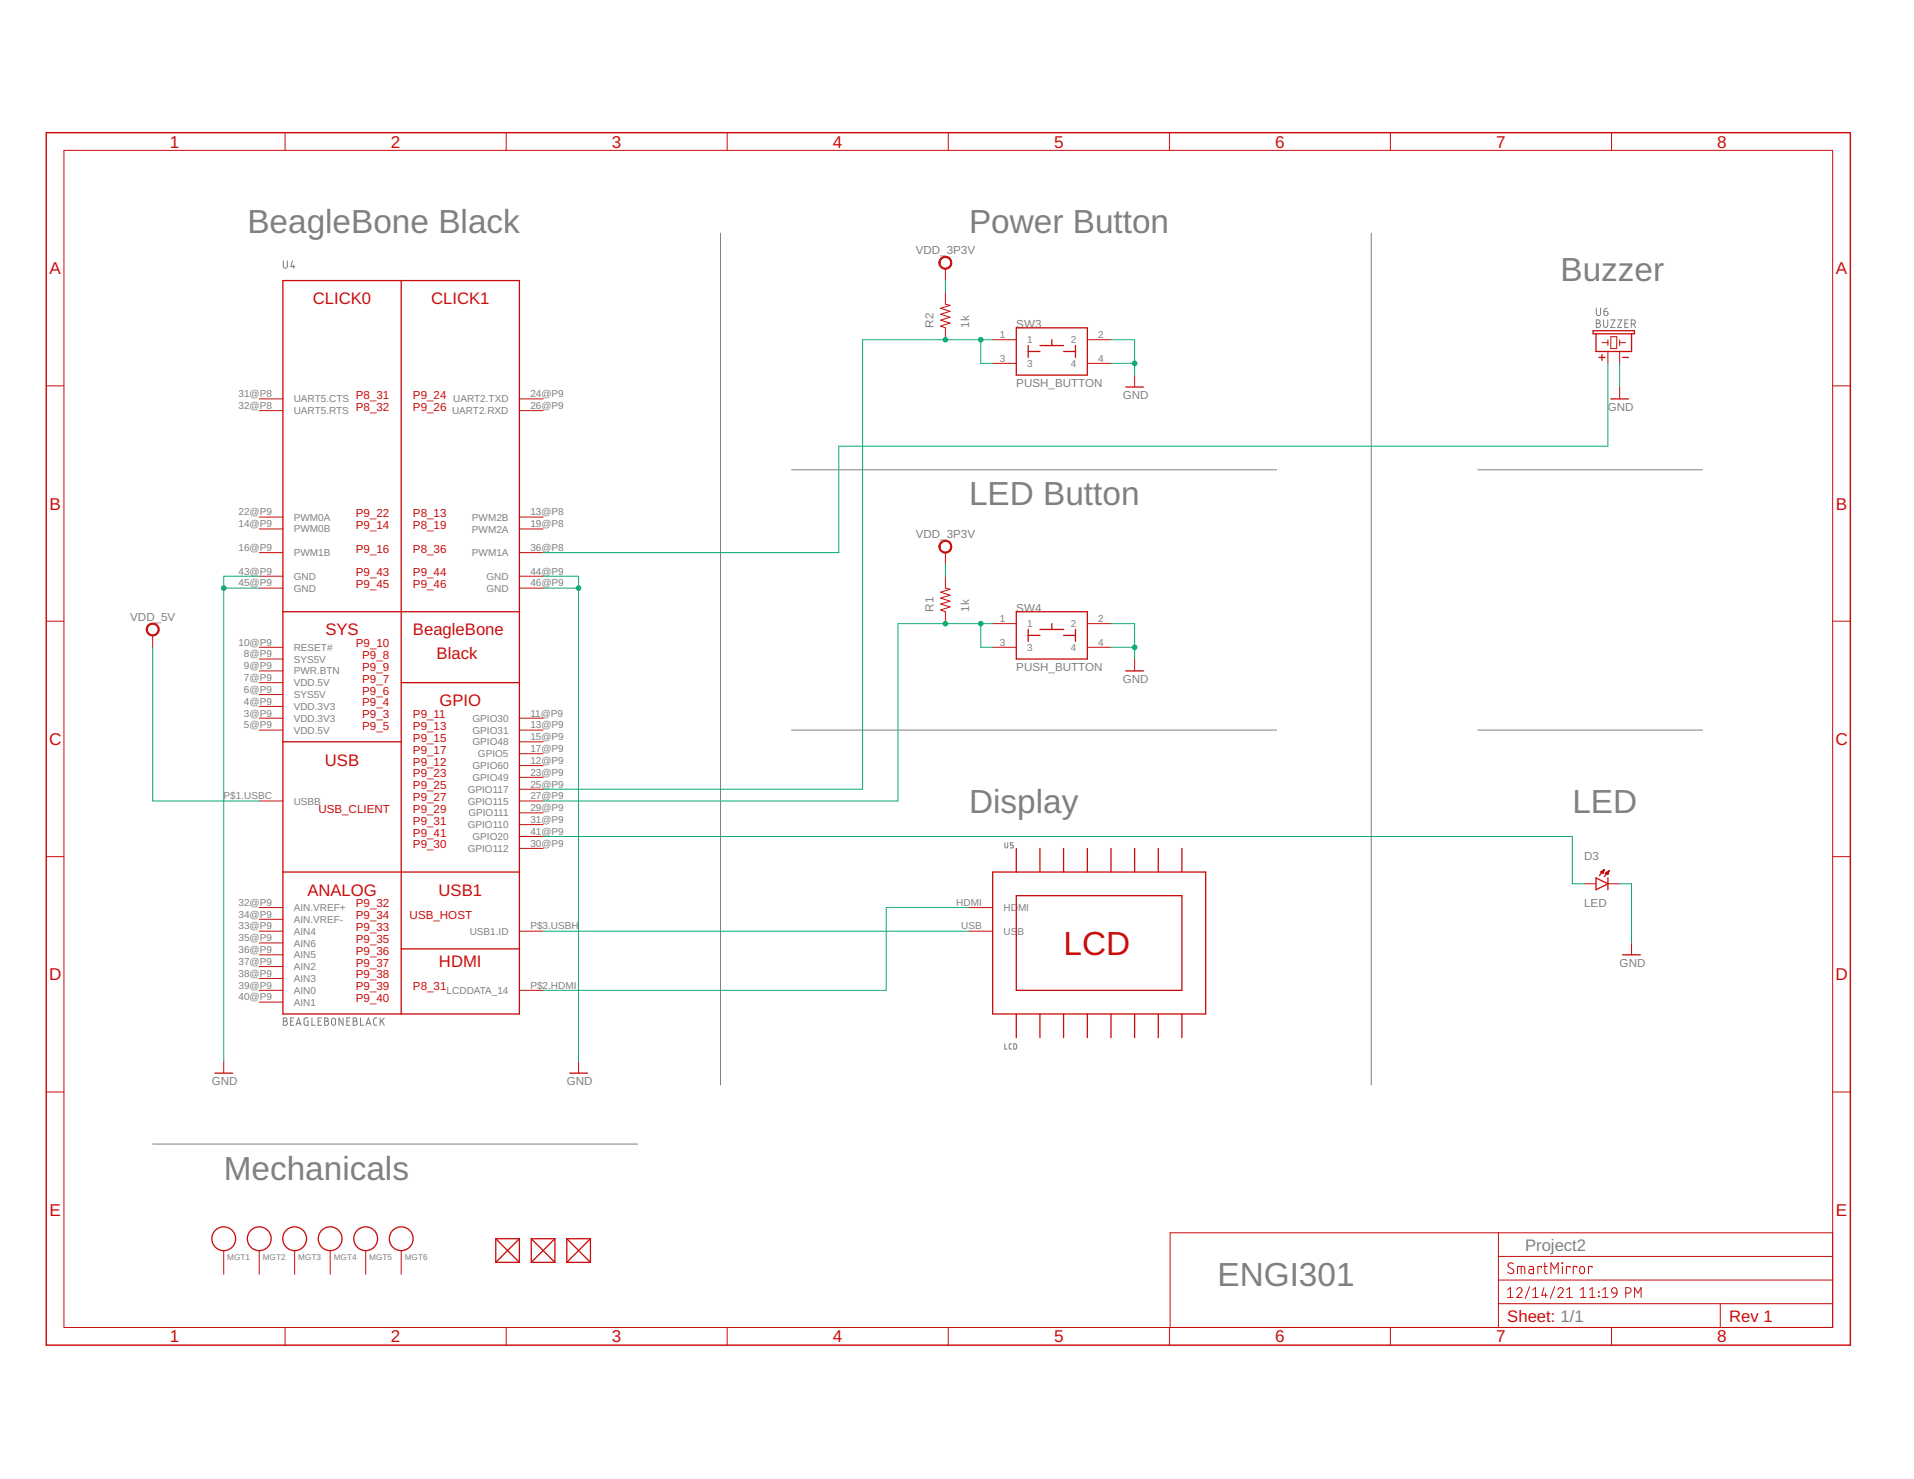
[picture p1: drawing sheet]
<svg xmlns="http://www.w3.org/2000/svg" width="279mm" height="216mm" viewBox="0 0 279 216" stroke-linecap="round" stroke-linejoin="round" font-family="sans-serif">
<g fill="none" stroke="#808080" stroke-width=".15">
<path d="M41.4 38.1v.8a.3 .3 0 0 0 .3 .3 .3 .3 0 0 0 .3-.3v-.8M42.7 38.1l-.2 .8h.6M42.9 38.7v.5M105.2 34v124.4M200.2 34v124.4M233 46.7l.5 .1 .1 .2-.3 .2a.31 .31 0 0 1 .3 .3 .31 .31 0 0 1-.3 .3h-.3zM233 45l.1 .9a.3 .3 0 0 0 .3 .2 .3 .3 0 0 0 .2-.3v-.8M233 47.2h.3M234.1 46.7v.8a.31 .31 0 0 0 .3 .3 .31 .31 0 0 0 .3-.3v-.8M234.1 45.5h.4a.31 .31 0 0 1 .2 .3 .31 .31 0 0 1-.3 .3 .31 .31 0 0 1-.3-.3zM234.6 45a.51 .51 0 0 0-.5 .5M235.1 46.7h.7l-.7 1.1h.7"/>
<path d="M236.1 46.7h.6l-.6 1.1h.6M237.2 47.2h.4M237.7 46.7h-.5v1.1h.5M238.1 47.3h.3a.31 .31 0 0 0 .3-.3 .31 .31 0 0 0-.3-.3h-.3v1.1M238.5 47.3l.2 .5M115.5 68.6h70.9M215.7 68.6h32.8M115.5 106.6h70.9M215.7 106.6h32.8M146.7 123v.7l.2 .1 .2-.1v-.7M147.9 123h-.4v.4h.3l.1 .1-.1 .3h-.3M41.4 148.6h.3a.24 .24 0 0 1 .2 .2 .24 .24 0 0 1-.2 .3 .3 .3 0 0 1 .3 .3 .3 .3 0 0 1-.3 .3h-.3z"/>
<path d="M41.4 149.1h.3M42.4 149.1h.4M42.9 148.6h-.5v1.1h.5M43.2 149.7l.4-1.1 .3 1.1M43.3 149.4h.6M45 148.6h-.4l-.2 .1v.7l.1 .2 .5 .1v-.6h-.2M45.5 148.6v1.1h.5M46.4 149.1h.4M46.9 148.6h-.5v1.1h.5M47.4 148.6h.3l.2 .1v.2l-.2 .2a.3 .3 0 0 1 .3 .3 .3 .3 0 0 1-.3 .3h-.3zM47.4 149.1h.3M48.4 148.8a.29 .29 0 0 1 .4-.2 .29 .29 0 0 1 .2 .3v.5a.3 .3 0 0 1-.3 .3 .3 .3 0 0 1-.3-.3z"/>
<path d="M50.1 148.6v1.1l-.6-1.1v1.1M50.6 149.1h.4M51.1 148.6h-.5v1.1h.5M51.6 148.6h.3a.24 .24 0 0 1 .2 .2 .24 .24 0 0 1-.2 .3 .3 .3 0 0 1 .3 .3 .3 .3 0 0 1-.3 .3h-.3zM51.6 149.1h.3M52.6 148.6v1.1h.5M53.4 149.7l.4-1.1 .3 1.1M53.5 149.4h.6M55 148.6h-.3l-.2 .2 .1 .7 .1 .1 .3 .1M55.5 148.6v1.1M55.7 149l.4 .7M56.1 148.6l-.6 .6"/>
<path d="M146.7 152.4v.7h.3M147.7 152.4h-.3l-.1 .1v.6h.4M148 152.4l.4 .1v.4l-.1 .2h-.3zM22.3 167h70.8"/>
</g>
<g fill="none" stroke="#c90d0c" stroke-width=".15">
<path d="M41.6 19.4v2.5M73.9 19.4v2.5M106.2 19.4v2.5M138.4 19.4v2.5M170.7 19.4v2.5M203 19.4v2.5M235.2 19.4v2.5M9.3 21.9h258.2v171.9h-258.2zM138 39.2v1.8M6.8 56.3h2.5M37.8 58.2h3.5M37.8 59.9h3.5"/>
<path d="M75.8 58.2h3.5M75.8 59.9h3.5M138 42.7v1.7l.7 .2-1.4 .4 1.4 .4-1.4 .5 1.4 .4-1.4 .4 1.4 .5-1.4 .4 .7 .3v1.7M144.9 49.6h3.5M144.9 53h3.5M158.7 49.6h3.5M158.7 53h3.5M165.6 54.8v1.7M233.8 50h.9M234.7 49.6v.8M234.7 51.3v1.7M235.1 49.1h.9v1.8h-.9z"/>
<path d="M236.4 50h.9M236.4 49.6v.8M236.4 51.3v1.7M236.4 56.5v1.7M267.5 56.3h2.6M37.8 77.2h3.5M37.8 75.5h3.5M75.8 77.2h3.5M75.8 75.5h3.5M6.8 90.7h2.5M22.3 92.8v1.7M37.8 84.1h3.5"/>
<path d="M37.8 80.7h3.5M37.8 85.9h3.5M37.8 97.9h3.5M37.8 94.5h3.5M37.8 99.7h3.5M37.8 96.2h3.5M75.8 84.1h3.5M75.8 80.7h3.5M75.8 85.9h3.5M138 84.1v1.8l.7 .1-1.4 .4 1.4 .5-1.4 .4 1.4 .5-1.4 .4 1.4 .4-1.4 .4 .7 .3v1.7M138 80.7v1.7M144.9 94.5h3.5"/>
<path d="M144.9 91h3.5M158.7 94.5h3.5M158.7 91h3.5M165.6 96.2v1.7M267.5 90.7h2.6M37.8 101.4h3.5M37.8 104.8h3.5M37.8 106.6h3.5M37.8 116.9h3.5M37.8 103.1h3.5M75.8 104.8h3.5M75.8 106.6h3.5"/>
<path d="M75.8 118.7h3.5M75.8 116.9h3.5M75.8 115.2h3.5M75.8 113.5h3.5M75.8 111.8h3.5M75.8 110h3.5M75.8 108.3h3.5M6.8 125.1h2.5M37.8 135.9h3.5M37.8 134.2h3.5M37.8 137.6h3.5M37.8 139.4h3.5"/>
<path d="M37.8 132.5h3.5M75.8 135.9h3.5M75.8 123.8h3.5M75.8 120.4h3.5M75.8 122.1h3.5M141.5 135.9h3.4M141.5 132.5h3.4M231.2 129h1.8M234.7 129h1.7M238.2 137.6v1.8M267.5 125.1h2.6M6.8 159.4h2.5"/>
<path d="M32.7 154.9v1.8M37.8 141.1h3.5M37.8 142.8h3.5M37.8 144.6h3.5M37.8 146.3h3.5M75.8 144.6h3.5M84.5 154.9v1.8M267.5 159.4h2.6M218.7 180v13.8M267.5 180h-96.7v13.8M32.7 182.5v3.5M37.8 182.5v3.5"/>
<path d="M41.6 193.8v2.6M43 182.5v3.5M48.2 182.5v3.5M53.4 182.5v3.5M58.6 182.5v3.5M73.9 193.8v2.6M106.2 193.8v2.6M138.4 193.8v2.6M170.7 193.8v2.6M203 193.8v2.6M218.7 190.3h48.8M218.7 186.9h48.8"/>
<path d="M218.7 183.4h48.8M220.1 188.3l.4-.3v1.4M220.1 189.4h.8M220.9 184.5a.42 .42 0 0 0-.5-.1 .42 .42 0 0 0-.2 .4l.6 .5a.39 .39 0 0 1 .1 .6 .39 .39 0 0 1-.6-.1l-.2-.1M221.4 188.3a.39 .39 0 0 1 .6-.3 .39 .39 0 0 1 .1 .6l-.7 .8h.8M221.5 185.9v-1l1 .1 .1 .9M222.1 184.9v1M223.2 184.9h.5l.2 .1v.9h-.4a.31 .31 0 0 1-.3-.3 .31 .31 0 0 1 .3-.3h.4M223.3 187.8l-.6 1.7M223.8 189.4h.7M223.8 188.3l.4-.3v1.4M225 185.1v-.2h-.5v1"/>
<path d="M225.3 184.9h.6M225.4 188l-.3 1.1h.7M225.5 184.3v1.5l.4 .1M225.6 188.8v.6M226.4 185.9v-1.6l.5 .9 .6-.9v1.6M226.9 187.8l-.6 1.7M227.4 188.3a.39 .39 0 0 1 .6-.3 .39 .39 0 0 1 .1 .6l-.7 .8h.8M228 184.3l.1 .1zM228.1 184.9v1M228.7 189.4h.8M228.7 188.3l.4-.3v1.4M229.2 185.1v-.2h-.5v1"/>
<path d="M230.2 185.1v-.2h-.5v1M230.7 185l.1-.1a.36 .36 0 0 1 .5 .3v.4a.36 .36 0 0 1-.4 .3 .36 .36 0 0 1-.3-.3zM230.7 189.4h.8M230.7 188.3l.4-.3v1.4M232 189.4h.8M232 188.3l.4-.3v1.4M232.4 185.1v-.2h-.5v1M233.3 188.6h.1zM233.3 189.2l.1 .1zM233.9 189.4h.8M233.9 188.3l.4-.3v1.4M235.2 193.8v2.6"/>
<path d="M235.4 188.1a.4 .4 0 0 1 .4-.1 .4 .4 0 0 1 .3 .4v.4l-.6-.1-.3-.3zM236.1 188.8a.67 .67 0 0 1-.7 .6M237.3 188.8h.4a.4 .4 0 0 0 .4-.4 .4 .4 0 0 0-.4-.4h-.4v1.4M238.6 189.4v-1.4l.5 .8 .5-.8v1.4M251.1 190.3v3.5"/>
</g>
<path d="M6.8 19.4h263.3v177h-263.3z" fill="none" stroke="#c90d0c" stroke-width=".21"/>
<g fill="none" stroke="#c90d0c" stroke-width=".19">
<path d="M41.3 41h34.5v107h-34.5zM58.6 41v107M148.4 47.9h10.3v6.9h-10.3zM150.1 51.3h1.7M150.1 50.4v1.8M151.8 50.4h3.5M153.5 49.6v.8M155.3 51.3h1.7M157 50.4v1.8M164.3 56.5h2.6M232.6 48.3h6v.4h-6zM233 48.7v2.6h5.2v-2.6"/>
<path d="M233.4 52.2h.9M233.8 51.8v.8M235.1 58.2h2.6M236.9 52.2h.8M41.3 89.3h34.5M58.6 99.7h17.2M148.4 89.3h10.3v6.9h-10.3zM150.1 91.9v1.7M150.1 92.8h1.7M151.8 91.9h3.5M153.5 91v.9M155.3 92.8h1.7"/>
<path d="M157 91.9v1.7M164.3 97.9h2.6M41.3 108.3h17.3M41.3 127.3h34.5M58.6 138.5h17.2M144.9 127.3h31.1v20.7h-31.1zM148.4 123.8v3.5M148.4 130.7h24.1v13.9h-24.1zM151.8 123.8v3.5M155.3 123.8v3.5M158.7 123.8v3.5M162.2 123.8v3.5"/>
<path d="M165.6 123.8v3.5M169.1 123.8v3.5M172.5 123.8v3.5M233 128.2l1.7 .8-1.7 .9zM233.7 127.3l.5-.4-.2 .6zM233.7 127.3h.4M233.9 127.2h.2M234 127.4h.1M234.1 127h.1M234.2 126.9l-.7 .9M234.4 127.5l.5-.4-.2 .5zM234.4 127.4h.4"/>
<path d="M234.6 127.3h.2M234.6 127.6h.1M234.7 128.2v1.7M234.8 127.2h.1M234.9 127.1l-.7 .9M236.9 139.4h2.6M31.4 156.7h2.6M83.2 156.7h2.6M148.4 148v3.5M151.8 148v3.5M155.3 148v3.5M158.7 148v3.5"/>
<path d="M162.2 148v3.5M165.6 148v3.5M169.1 148v3.5M172.5 148v3.5M72.4 180.8l3.4 3.5M72.4 180.8h3.4M72.4 184.3h3.4M72.4 180.8v3.5M75.8 180.8v3.5M75.8 180.8l-3.4 3.5M77.6 180.8h3.4M77.6 184.3h3.4"/>
<path d="M77.6 180.8l3.4 3.5M77.6 180.8v3.5M81 180.8l-3.4 3.5M81 180.8v3.5M82.7 180.8h3.5M82.7 184.3h3.5M82.7 180.8l3.5 3.5M82.7 180.8v3.5M86.2 180.8l-3.5 3.5M86.2 180.8v3.5"/>
<circle cx="32.7" cy="180.8" r="1.74"/>
<circle cx="37.8" cy="180.8" r="1.74"/>
<circle cx="43" cy="180.8" r="1.74"/>
<circle cx="48.2" cy="180.8" r="1.74"/>
<circle cx="53.4" cy="180.8" r="1.74"/>
<circle cx="58.6" cy="180.8" r="1.74"/>
</g>
<g fill="#c90d0c" stroke="#c90d0c" stroke-width=".15">
<path d="M21.7 91.1a.96 .96 0 0 1 1.5 .4 .96 .96 0 0 1-.7 1.3 .96 .96 0 0 1-1.2-.9h.2a.78 .78 0 0 1 1.2-.7 .78 .78 0 0 1 .1 1.3 .78 .78 0 0 1-1.3-.4v-.2h-.2l.1-.3z" fill-rule="evenodd"/>
<path d="M137.4 79.1a.95 .95 0 0 1 1.5 .3 .95 .95 0 0 1-.7 1.3 .95 .95 0 0 1-1.1-.9h.1a.78 .78 0 0 1 1.1-.7 .78 .78 0 0 1 .2 1.2 .78 .78 0 0 1-1.2-.3l-.1-.2h-.1v-.3z" fill-rule="evenodd"/>
<path d="M137.4 37.6a.95 .95 0 0 1 1.5 .3 .95 .95 0 0 1-.7 1.4 .95 .95 0 0 1-1.1-.9h.1a.78 .78 0 0 1 1.1-.8 .78 .78 0 0 1 .2 1.3 .78 .78 0 0 1-1.2-.3l-.1-.2h-.1v-.3z" fill-rule="evenodd"/>
</g>
<g fill="none" stroke="#0dab76" stroke-width=".15">
<path d="M138 41v1.7M143.2 49.6v3.4h1.7M144.9 49.6h-19v65.6h-46.6M162.2 49.6h3.4v5.2M162.2 53h3.4M234.7 53v12.1h-112.3v15.6h-43.1M236.4 53v3.5M22.3 94.5v22.4h15.5M32.7 85.9h5.1M37.8 84.1h-5.1v70.8M79.3 84.1h5.2v70.8M79.3 85.9h5.2"/>
<path d="M138 82.4v1.7M143.2 91v3.5h1.7M144.9 91h-13.8v25.9h-51.8M162.2 91h3.4v5.2M162.2 94.5h3.4M79.3 135.9h62.2M79.3 122.1h150.2v6.9h1.7M141.5 132.5h-12.1v12.1h-50.1M236.4 129h1.8v8.6"/>
</g>
<g fill="#0dab76" stroke="#0dab76" stroke-width=".15">
<circle cx="143.2" cy="91" r=".34"/>
<circle cx="138" cy="91" r=".34"/>
<circle cx="165.6" cy="94.5" r=".34"/>
<circle cx="165.6" cy="53" r=".34"/>
<circle cx="84.5" cy="85.9" r=".34"/>
<circle cx="32.7" cy="85.9" r=".34"/>
<circle cx="143.2" cy="49.6" r=".34"/>
<circle cx="138" cy="49.6" r=".34"/>
</g>
<g font-size="4.9" fill="#808080">
<text x="36.1" y="34">BeagleBone Black</text>
<text x="141.5" y="34">Power Button</text>
<text x="227.8" y="41">Buzzer</text>
<text x="141.5" y="73.8">LED Button</text>
<text x="141.5" y="118.7">Display</text>
<text x="229.5" y="118.7">LED</text>
<text x="32.7" y="172.2">Mechanicals</text>
<text x="177.7" y="187.7">ENGI301</text>
</g>
<text font-size="4.9" fill="#c90d0c" x="155.3" y="139.4">LCD</text>
<g font-size="2.5" fill="#c90d0c">
<text x="24.8" y="21.6">1</text>
<text x="57.1" y="21.6">2</text>
<text x="89.3" y="21.6">3</text>
<text x="121.6" y="21.6">4</text>
<text x="153.9" y="21.6">5</text>
<text x="186.1" y="21.6">6</text>
<text x="218.4" y="21.6">7</text>
<text x="250.7" y="21.6">8</text>
<text x="7.2" y="40">A</text>
<text x="268" y="40">A</text>
<text x="7.2" y="74.4">B</text>
<text x="268" y="74.4">B</text>
<text x="7.2" y="108.8">C</text>
<text x="267.9" y="108.8">C</text>
<text x="7.2" y="143.1">D</text>
<text x="267.9" y="143.1">D</text>
<text x="7.2" y="177.5">E</text>
<text x="268" y="177.5">E</text>
<text x="24.8" y="196">1</text>
<text x="57.1" y="196">2</text>
<text x="89.3" y="196">3</text>
<text x="121.6" y="196">4</text>
<text x="153.9" y="196">5</text>
<text x="186.1" y="196">6</text>
<text x="218.4" y="196">7</text>
<text x="250.7" y="196">8</text>
</g>
<g font-size="2.4" fill="#c90d0c">
<text x="45.7" y="44.4">CLICK0</text>
<text x="62.9" y="44.4">CLICK1</text>
<text x="47.5" y="92.8">SYS</text>
<text x="60.3" y="92.8">BeagleBone</text>
<text x="63.7" y="96.2">Black</text>
<text x="64.1" y="103.1">GPIO</text>
<text x="47.4" y="111.8">USB</text>
<text x="44.9" y="130.7">ANALOG</text>
<text x="64" y="130.7">USB1</text>
<text x="64.1" y="141.1">HDMI</text>
<text x="220" y="192.9">Sheet: 1/1</text>
<text x="252.4" y="192.9">Rev 1</text>
</g>
<text font-size="2.4" fill="#808080" x="222.6" y="182.5">Project2</text>
<g font-size="1.7" fill="#808080">
<text x="133.7" y="37.1">VDD_3P3V</text>
<text x="136.3" y="47.9" transform="rotate(-90 136.3 47.9)">R2</text>
<text x="141.5" y="47.9" transform="rotate(-90 141.5 47.9)">1k</text>
<text x="148.4" y="47.9">SW3</text>
<text x="148.4" y="56.5">PUSH_BUTTON</text>
<text x="163.9" y="58.2">GND</text>
<text x="234.7" y="59.9">GND</text>
<text x="133.7" y="78.5">VDD_3P3V</text>
<text x="136.3" y="89.3" transform="rotate(-90 136.3 89.3)">R1</text>
<text x="141.5" y="89.3" transform="rotate(-90 141.5 89.3)">1k</text>
<text x="148.4" y="89.3">SW4</text>
<text x="19" y="90.6">VDD_5V</text>
<text x="148.4" y="97.9">PUSH_BUTTON</text>
<text x="163.9" y="99.7">GND</text>
<text x="231.3" y="125.6">D3</text>
<text x="231.3" y="132.5">LED</text>
<text x="236.4" y="141.1">GND</text>
<text x="30.9" y="158.4">GND</text>
<text x="82.7" y="158.4">GND</text>
</g>
<g font-size="1.7" fill="#c90d0c">
<text x="51.9" y="59.9">P8_32</text>
<text x="51.9" y="58.2">P8_31</text>
<text x="60.3" y="58.2">P9_24</text>
<text x="60.3" y="59.9">P9_26</text>
<text x="51.9" y="75.5">P9_22</text>
<text x="51.9" y="77.2">P9_14</text>
<text x="60.3" y="77.2">P8_19</text>
<text x="60.3" y="75.5">P8_13</text>
<text x="51.9" y="80.7">P9_16</text>
<text x="60.3" y="80.7">P8_36</text>
<text x="51.9" y="85.8">P9_45</text>
<text x="51.9" y="84.1">P9_43</text>
<text x="60.3" y="84.1">P9_44</text>
<text x="60.3" y="85.8">P9_46</text>
<text x="51.9" y="94.5">P9_10</text>
<text x="52.9" y="101.4">P9_6</text>
<text x="52.9" y="97.9">P9_9</text>
<text x="52.9" y="99.7">P9_7</text>
<text x="52.9" y="96.2">P9_8</text>
<text x="52.9" y="104.8">P9_3</text>
<text x="52.9" y="106.6">P9_5</text>
<text x="52.9" y="103.1">P9_4</text>
<text x="60.3" y="104.8">P9_11</text>
<text x="60.3" y="106.6">P9_13</text>
<text x="60.3" y="113.5">P9_23</text>
<text x="60.3" y="111.8">P9_12</text>
<text x="60.3" y="110">P9_17</text>
<text x="60.3" y="108.3">P9_15</text>
<text x="46.5" y="118.7">USB_CLIENT</text>
<text x="60.3" y="118.7">P9_29</text>
<text x="60.3" y="115.2">P9_25</text>
<text x="60.3" y="116.9">P9_27</text>
<text x="60.3" y="120.4">P9_31</text>
<text x="60.3" y="123.8">P9_30</text>
<text x="60.3" y="122.1">P9_41</text>
<text x="51.9" y="134.2">P9_34</text>
<text x="51.9" y="132.5">P9_32</text>
<text x="51.9" y="135.9">P9_33</text>
<text x="51.9" y="137.7">P9_35</text>
<text x="59.8" y="134.2">USB_HOST</text>
<text x="51.9" y="139.4">P9_36</text>
<text x="51.9" y="141.1">P9_37</text>
<text x="51.9" y="142.8">P9_38</text>
<text x="51.9" y="144.6">P9_39</text>
<text x="51.9" y="146.3">P9_40</text>
<text x="60.3" y="144.6">P8_31</text>
</g>
<g font-size="1.5" fill="#808080">
<text x="146" y="49.3">1</text>
<text x="146" y="52.8">3</text>
<text x="149.9" y="50.1">1</text>
<text x="149.9" y="53.6">3</text>
<text x="156.3" y="50.1">2</text>
<text x="156.3" y="53.6">4</text>
<text x="160.3" y="49.3">2</text>
<text x="160.3" y="52.8">4</text>
<text x="34.8" y="58">31@P8</text>
<text x="34.8" y="59.7">32@P8</text>
<text x="42.9" y="58.7">UART5.CTS</text>
<text x="66.2" y="58.7">UART2.TXD</text>
<text x="77.4" y="59.7">26@P9</text>
<text x="77.4" y="58">24@P9</text>
<text x="42.9" y="60.5">UART5.RTS</text>
<text x="66" y="60.5">UART2.RXD</text>
<text x="34.8" y="75.2">22@P9</text>
<text x="34.8" y="77">14@P9</text>
<text x="42.9" y="76">PWM0A</text>
<text x="42.9" y="77.7">PWM0B</text>
<text x="68.9" y="77.7">PWM2A</text>
<text x="68.9" y="76">PWM2B</text>
<text x="77.4" y="77">19@P8</text>
<text x="77.4" y="75.2">13@P8</text>
<text x="34.8" y="83.9">43@P9</text>
<text x="34.8" y="80.4">16@P9</text>
<text x="42.9" y="81.2">PWM1B</text>
<text x="68.9" y="81.2">PWM1A</text>
<text x="77.4" y="83.9">44@P9</text>
<text x="77.4" y="80.4">36@P8</text>
<text x="34.8" y="85.6">45@P9</text>
<text x="42.9" y="84.6">GND</text>
<text x="42.9" y="86.4">GND</text>
<text x="71" y="84.6">GND</text>
<text x="71" y="86.4">GND</text>
<text x="77.4" y="85.6">46@P9</text>
<text x="34.8" y="94.2">10@P9</text>
<text x="35.6" y="96">8@P9</text>
<text x="42.9" y="95">RESET#</text>
<text x="146" y="90.8">1</text>
<text x="146" y="94.2">3</text>
<text x="149.9" y="91.5">1</text>
<text x="149.9" y="95">3</text>
<text x="156.3" y="91.5">2</text>
<text x="156.3" y="95">4</text>
<text x="160.3" y="90.8">2</text>
<text x="160.3" y="94.2">4</text>
<text x="35.6" y="101.1">6@P9</text>
<text x="35.6" y="97.7">9@P9</text>
<text x="35.6" y="99.4">7@P9</text>
<text x="42.9" y="101.9">SYS5V</text>
<text x="42.9" y="98.5">PWR.BTN</text>
<text x="42.9" y="100.2">VDD.5V</text>
<text x="42.9" y="96.7">SYS5V</text>
<text x="35.6" y="104.6">3@P9</text>
<text x="35.6" y="106.3">5@P9</text>
<text x="35.6" y="102.9">4@P9</text>
<text x="42.9" y="105.4">VDD.3V3</text>
<text x="42.9" y="107.1">VDD.5V</text>
<text x="42.9" y="103.6">VDD.3V3</text>
<text x="69" y="105.4">GPIO30</text>
<text x="69" y="107.1">GPIO31</text>
<text x="77.4" y="104.6">11@P9</text>
<text x="77.4" y="106.3">13@P9</text>
<text x="69" y="114">GPIO49</text>
<text x="69" y="112.3">GPIO60</text>
<text x="69" y="108.8">GPIO48</text>
<text x="69.8" y="110.5">GPIO5</text>
<text x="77.4" y="113.2">23@P9</text>
<text x="77.4" y="111.5">12@P9</text>
<text x="77.4" y="109.8">17@P9</text>
<text x="77.4" y="108.1">15@P9</text>
<text x="32.6" y="116.7">P$1.USBC</text>
<text x="42.9" y="117.4">USBB</text>
<text x="68.3" y="117.4">GPIO115</text>
<text x="68.3" y="115.7">GPIO117</text>
<text x="68.4" y="119.2">GPIO111</text>
<text x="77.4" y="118.4">29@P9</text>
<text x="77.4" y="116.7">27@P9</text>
<text x="77.4" y="115">25@P9</text>
<text x="68.3" y="124.4">GPIO112</text>
<text x="68.3" y="120.9">GPIO110</text>
<text x="69" y="122.6">GPIO20</text>
<text x="77.4" y="123.6">30@P9</text>
<text x="77.4" y="120.1">31@P9</text>
<text x="77.4" y="121.9">41@P9</text>
<text x="34.8" y="134">34@P9</text>
<text x="34.8" y="135.7">33@P9</text>
<text x="34.8" y="137.4">35@P9</text>
<text x="34.8" y="132.2">32@P9</text>
<text x="42.9" y="134.7">AIN.VREF-</text>
<text x="42.9" y="136.4">AIN4</text>
<text x="42.9" y="133">AIN.VREF+</text>
<text x="68.6" y="136.4">USB1.ID</text>
<text x="77.4" y="135.7">P$3.USBH</text>
<text x="139.6" y="132.2">HDMI</text>
<text x="140.3" y="135.7">USB</text>
<text x="146.5" y="133">HD</text>
<text x="146.5" y="136.4">US</text>
<text x="148.5" y="136.4">B</text>
<text x="148.6" y="133">MI</text>
<text x="34.8" y="139.1">36@P9</text>
<text x="34.8" y="140.9">37@P9</text>
<text x="34.8" y="142.6">38@P9</text>
<text x="42.9" y="138.2">AIN6</text>
<text x="42.9" y="139.9">AIN5</text>
<text x="42.9" y="141.6">AIN2</text>
<text x="42.9" y="143.4">AIN3</text>
<text x="34.8" y="144.3">39@P9</text>
<text x="34.8" y="146">40@P9</text>
<text x="42.9" y="145.1">AIN0</text>
<text x="42.9" y="146.8">AIN1</text>
<text x="65.2" y="145.1">LCDDATA_14</text>
<text x="77.4" y="144.3">P$2.HDMI</text>
</g>
<g font-size="1.2" fill="#808080">
<text x="33.2" y="183.9">MGT1</text>
<text x="38.4" y="183.9">MGT2</text>
<text x="43.5" y="183.9">MGT3</text>
<text x="48.7" y="183.9">MGT4</text>
<text x="53.9" y="183.9">MGT5</text>
<text x="59.1" y="183.9">MGT6</text>
</g>
</svg>
